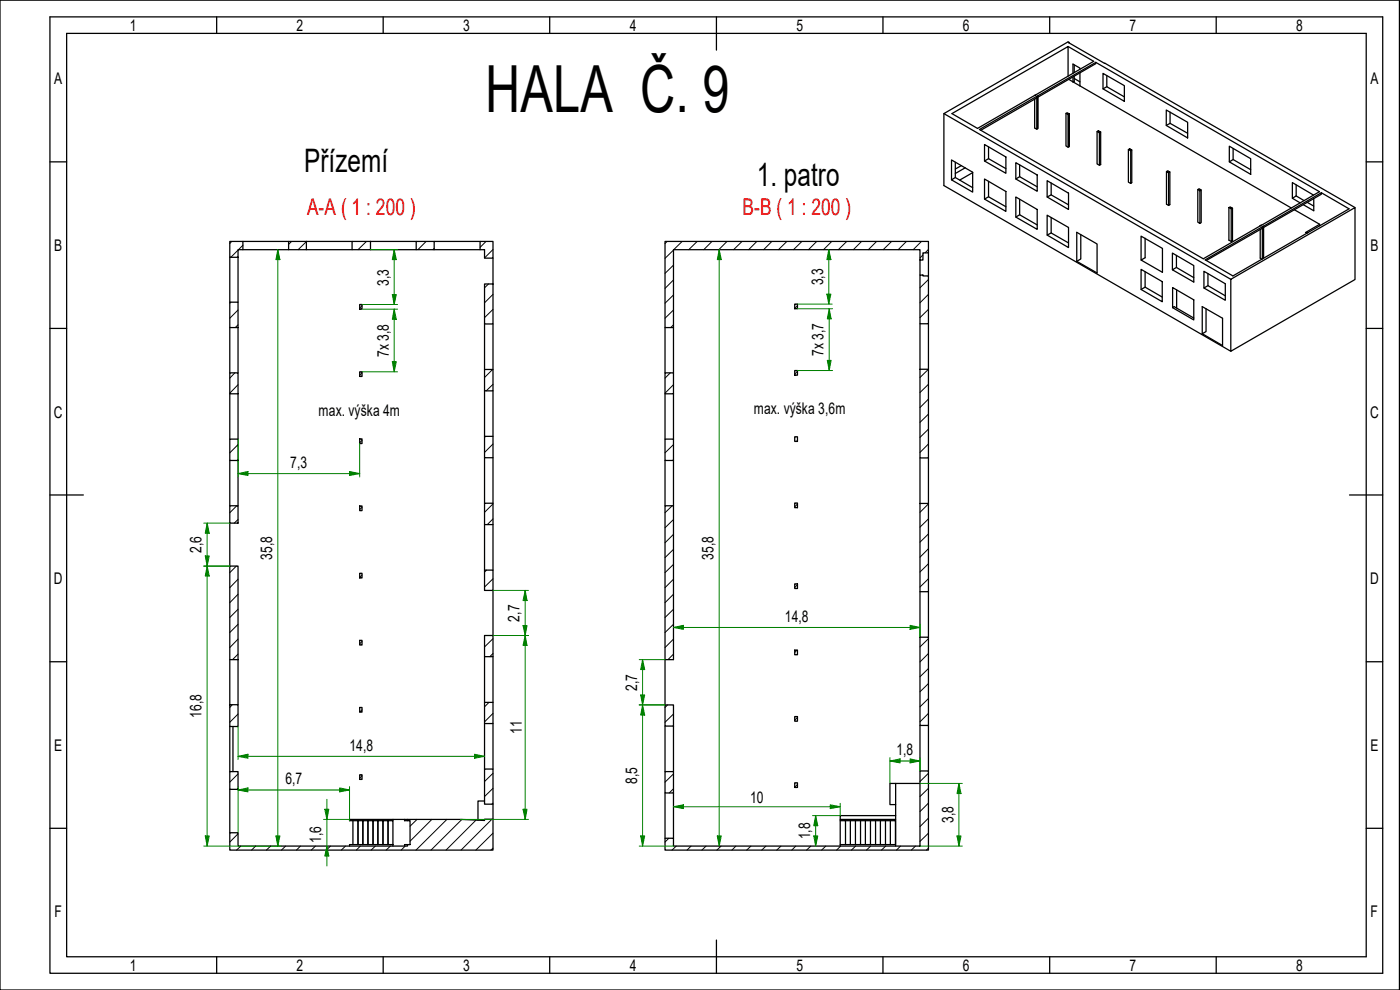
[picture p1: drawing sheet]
<svg xmlns="http://www.w3.org/2000/svg" width="420mm" height="297mm" viewBox="0 0 420 297" stroke-linecap="round" stroke-linejoin="round" font-family="sans-serif">
<g fill="none" stroke="#000" stroke-width=".3">
<path d="M69.5 72.4l-.5 .7M71.4 75l-2.1 2.2M72.9 73.6l-1.3 1.3M87.5 72.4l-.9 .9M91.9 72.5l-2.4 2.4M110 72.4l-2.6 2.5M127.9 72.4l-2.5 2.5M130.3 74.5l-.4 .4M145.9 72.4l-1.8 1.8M148 74.9l-2.6 2.5M200.2 72.4l-.6 .7M202.1 79.6l-2.5 2.4"/>
<path d="M202.1 75l-2.5 2.5M204.7 72.4l-2.5 2.5M209.2 72.4l-2.5 2.5M213.7 72.4l-2.5 2.5M218.2 72.4l-2.5 2.5M222.7 72.4l-2.5 2.5M227.1 72.4l-2.4 2.5M231.6 72.4l-2.4 2.5M236.2 72.4l-2.6 2.5M240.7 72.4l-2.6 2.5M245.1 72.4l-2.5 2.5M249.6 72.4l-2.5 2.5"/>
<path d="M254.1 72.4l-2.5 2.5M258.6 72.4l-2.5 2.5M263.1 72.4l-2.5 2.5M267.6 72.4l-2.6 2.5M272 72.4l-2.4 2.5M276.5 72.4l-2.4 2.5M277 76.5l-.9 .9M278.6 74.9l-1 1M69.3 90.7l-.3 .3M71.4 97.5l-.8 .8M71.4 93l-2.4 2.5M108.6 91.7l-.7 .7"/>
<path d="M146.6 85.2l-1.2 1.1M148 92.8l-2.6 2.5M148 88.3l-2.6 2.6M202.1 97.5l-.8 .8M202.1 93l-2.5 2.5M202.1 88.5l-2.5 2.5M202.1 84l-2.5 2.5M239.3 91.7l-.8 .8M278.6 92.8l-2.5 2.5M278.6 88.3l-2.5 2.6M278.6 83.9l-2.5 2.4M70.5 111.9l-1.5 1.6"/>
<path d="M71.4 115.4l-2.4 2.6M108.6 111.9l-.7 .7M147.8 110.9l-2.4 2.4M148 115.3l-2.1 2M201.2 111.9l-1.6 1.6M202.1 115.4l-2.5 2.6M239.3 111.4l-.8 .9M278.6 119.7l-2.5 2.6M278.6 115.3l-2.5 2.5M278.6 110.8l-2.5 2.5M71.4 137.9l-.2 .3M71.4 133.4l-2.4 2.5"/>
<path d="M108.6 132.1l-.7 .7M145.7 130.9l-.3 .3M148 133.2l-2.6 2.5M202.1 137.9l-.2 .3M202.1 133.4l-2.5 2.5M239.3 132.1l-.3 .3M278.6 133.2l-2.5 2.5M278.6 128.8l-2.5 2.4M278.6 124.3l-2.5 2.4M71.1 151.8l-2.1 2M71.4 155.9l-1.1 1.1M108.6 152.2l-.7 .7"/>
<path d="M148 155.7l-1.8 1.7M148 151.2l-2.6 2.5M201.7 151.8l-2.1 2M202.1 155.9l-2.5 2.5M239.3 151.2l-.8 .9M278.6 155.7l-2.5 2.5M278.6 151.2l-2.5 2.5M70.9 169.8l-1.9 2M71.4 178.3l-2.4 2.5M71.4 173.8l-2.4 2.5M108.6 172.5l-.7 .7M146 171.1l-.6 .5"/>
<path d="M148 173.7l-2.6 2.4M202.1 178.3l-2.5 2.5M202.1 173.8l-2.5 2.5M202.1 169.3l-2.5 2.5M202.1 164.8l-2.5 2.5M202.1 160.3l-2.5 2.6M239.3 175.4l-.8 .9M278.6 173.7l-2.5 2.4M278.6 169.1l-2.5 2.5M278.6 164.6l-2.5 2.6M278.6 160.2l-2.5 2.5M71.4 196.3l-1.6 1.6"/>
<path d="M71.4 191.8l-2.4 2.5M71.4 187.3l-2.4 2.5M71.4 182.8l-2.4 2.5M108.6 192.5l-.7 .7M148 196.1l-1 .9M148 191.6l-2.6 2.5M202.1 196.3l-1.6 1.6M202.1 191.8l-2.5 2.5M202.1 187.3l-2.5 2.5M202.1 182.8l-2.5 2.5M239.2 195.1l-.7 .7M278.6 196.1l-2.5 2.5"/>
<path d="M278.6 191.6l-2.5 2.5M69.7 211.4l-.7 .9M71.4 214.2l-2.4 2.5M108.6 213l-.7 .7M146.7 210.7l-1.3 1.4M148 214l-2.6 2.6M200.3 211.5l-.7 .8M202.1 214.2l-2.5 2.5M239.3 215.3l-.8 .8M278.6 214l-2.5 2.6M278.6 209.6l-2.5 2.5M278.6 205.1l-2.5 2.5"/>
<path d="M278.6 200.6l-2.5 2.5M71.4 236.7l-.2 .1M71.4 232.2l-2.4 2.5M108.6 232.8l-.7 .7M148 236.5l-2.6 2.5M148 232l-2.6 2.5M202.1 236.7l-1.2 1.2M202.1 232.2l-2.5 2.5M239.3 235.4l-.8 .8M278.6 236.5l-2.5 2.5M278.6 232l-2.5 2.5M71.4 250.2l-2.4 2.5"/>
<path d="M72.3 253.9l-1.3 1.2M76.7 253.9l-1.2 1.2M81.2 253.9l-1.3 1.2M85.7 253.9l-1.2 1.2M90.2 253.9l-1.2 1.2M94.7 253.9l-1.3 1.2M99.2 253.9l-1.3 1.2M103.7 253.9l-1.3 1.2M108.1 253.9l-1.2 1.2M112.6 253.9l-1.2 1.2M117.2 253.9l-1.3 1.2M121.6 253.9l-1.2 1.2"/>
<path d="M125.2 245.9l-2.1 2M129.6 245.9l-6.5 6.5M134.1 245.9l-9.3 9.2M138.6 245.9l-9.3 9.2M142.9 246l-9 9.1M147.6 245.8l-9.2 9.3M148 254.5l-.7 .6M148 250l-5.2 5.1M148 241l-.4 .3M200.7 251.5l-1.1 1.2M202.9 253.9l-1.2 1.2M207.4 253.9l-1.2 1.2"/>
<path d="M211.9 253.9l-1.3 1.2M216.4 253.9l-1.3 1.2M220.9 253.9l-1.3 1.2M225.4 253.9l-1.3 1.2M229.9 253.9l-1.3 1.2M234.4 253.9l-1.3 1.2M238.8 253.9l-1.2 1.2M243.3 253.9l-1.2 1.2M247.8 253.9l-1.2 1.2M252.3 253.9l-1.2 1.2M256.8 253.9l-1.3 1.2M261.3 253.9l-1.3 1.2"/>
<path d="M265.8 253.9l-1.3 1.2M270.3 253.9l-1.3 1.2M274.8 253.9l-1.3 1.2M278.6 254.5l-.6 .6M278.6 250l-2.5 2.5M278.6 245.5l-2.5 2.5M278.6 241l-2.5 2.5"/>
</g>
<g fill="none" stroke="#000" stroke-width=".38">
<path d="M320.5 14l7.7 4.4-34.8 20.1-7.7-4.4 34.8-20.1v8.8M320.9 12.7l-.4-.1-37.2 21.5 86.1 49.7M320.9 12.7l85.8 49.6M320.9 12.7v.2M322.4 19.5v2.3M328.9 18.7l67.1 38.8-17.8 10.2M328.9 18.7l-17.8 10.2M328.9 18.7v.4l-17.4 10M283.3 34.1v21.6l86.1 49.7M310.5 29.7v8.7l.6 .4M311.1 28.9l-17.2 9.9 67.2 38.8 17.1-9.9M311.1 28.9v.5l-16.8 9.7"/>
<path d="M311.5 28.8v9.7l-.4 .3v-9.8M319.9 34l.4-.2 .6 .4-.4 .2zM319.9 34v9.8l.6 .4M320.7 23.8l1.3 .8M320.9 34.2v9.8l-.4 .2v-9.8M322 24.6l65.5 37.8M322 23.1v1.5M322.4 23.5l1.7 1.1M322.4 22.8v1.6l-.3 .2M324.1 20.8v-.4l-2.1-1.2v2.8M324.1 21.8v4M329.2 39.5l.4-.3 .7 .4-.4 .3z"/>
<path d="M329.2 39.5v9.7l.7 .4M330.3 39.6v9.8l-.4 .2v-9.7M331 22l6.4 3.7v4.7l-6.4-3.7zM332.2 22.7v3.3l5.2 3.1M332.2 26l-1.2 .7M350 33l6.4 3.7v4.7l-6.4-3.8zM351.2 33.6v3.4l5.2 3M351.2 37l-1.2 .6M286.7 48.7v4.6l5.2 3M286.7 53.3l-1.1 .7 6.3 3.6v-5.9l-6.3-3.7v6M288.5 49.7l-1.8 1M289.7 50.3l-3 1.8"/>
<path d="M291.9 51.8l-3.9 2.2M295.5 53.7l6.4 3.8v5.9l-6.4-3.7zM295.5 43.4l6.4 3.7v4.9l-6.4-3.7zM296.7 44.1v3.5l5.2 3M296.7 54.4v4.6l5.2 3M296.7 59l-1.2 .7M296.7 47.6l-1.2 .7M304.9 59.1l6.4 3.8v5.9l-6.4-3.7zM304.9 48.8l6.4 3.7v4.9l-6.4-3.7zM306 49.5v3.5l5.3 3.1M306 59.8v4.6l5.3 3.1M306 53l-1.1 .7"/>
<path d="M314.3 54.2l6.4 3.8v4.9l-6.4-3.8zM315.5 54.9v3.6l5.2 3M315.5 58.5l-1.2 .6M338.6 44.9l.4-.3 .7 .4-.4 .3zM338.6 44.9v9.8l.7 .3M339.7 45v9.8l-.4 .2v-9.7M350.1 51.5l.4-.3 .6 .4-.4 .3-.6-.4v9.8l.6 .3M351.1 51.6v9.8l-.4 .2v-9.7M359.5 56.9l.4-.3 .6 .4-.4 .3zM359.5 56.9v9.8l.6 .3v-9.7M360.5 57v9.8l-.4 .2M368.9 43.9l6.4 3.7v4.7l-6.4-3.7z"/>
<path d="M370.1 44.6v3.3l5.2 3M370.1 47.9l-1.2 .7M389 58.8l2.4 1.4M389 55.5v3.3M389 58.8l-1.1 .7M394.2 58.5l-6.3-3.7v4.7l2.3 1.4M394.3 59.5v3.7l-3.2-1.8M396.6 57.8v.5l-17.4 9.9M396.6 57.8l8.3 4.9-34.9 20.1-8.3-4.8 17.1-9.9M396.6 57.8l-17.4 10.1M69 72.4h3.9v2.5h-1.5v2.3h-2.4zM69 77.2v13.5"/>
<path d="M71.4 77.2v13.5M72.9 72.4h13.7M72.9 74.9h13.7M86.6 72.4h5.3v2.5h-5.3zM91.9 72.4h13.8M91.9 74.9h13.8M105.7 72.4h5.5v2.5h-5.5zM111.2 72.4h13.7M111.2 74.9h13.7M130.3 72.4v2.5h-5.4v-2.5h19.2M130.3 74.9h13.8M144.1 72.4h3.9v5.1h-2.6v-2.6h-1.3z"/>
<path d="M148 77.5v7.7M199.6 72.4h79v3.5h-1.6v2.1h-.9v-3.1h-74v23.4h-2.5zM276.1 78v4.5M278.6 75.9v6.9M306 64.4l-1.1 .7M314.3 64.6l6.4 3.6v6.1l-6.4-3.8zM315.5 65.3v4.6l5.2 3M315.5 69.9l-1.2 .6M323.2 69.7l6 3.5v8.7l-6-3.5zM324.4 70.4v7.3l-1.2 .7M343.7 71.5v5.8l-1.2 .7 6.4 3.7v-7.2l-6.4-3.6v7.1M353.1 76.6v3.6l5.2 3.1"/>
<path d="M368.8 62.3l.4-.2 .7 .4-.4 .2zM368.8 62.3v9.8l.7 .3M369.9 62.5v9.7l-.4 .2v-9.7M378.2 67.7h.1M378.2 68.8v8.7l.5 .3M378.8 68.1v9.5M378.8 68.5l-16.8 9.7M379.2 67.9l-.4 .2M379.2 67.9v9.6M388.4 62.9l7.6 4.4M392.3 60.7l2 1.1M396 67.7v-.4l-4.2 2.5 .4 .2 .4-.3"/>
<path d="M69 90.7h2.4v7.6h-2.4zM69 98.3v13.6M71.4 98.3v13.6M107.9 91.4h.7v1.4h-.7zM145.4 85.2h2.6v12h-2.6zM145.4 97.2v13.7M148 97.2v13.7M199.6 98.3v13.6M202.1 98.3v13.6M238.5 91.2h.8v1.4h-.8zM276.1 82.5h.9v.3h1.6v14.3h-2.5zM276.1 97.1v13.7"/>
<path d="M278.6 97.1v13.7M342.5 80.8l6.3 3.7v6l-6.3-3.6zM343.7 81.5v4.7l5.1 2.9M343.7 86.2l-1.2 .7M351.9 86.3l6.4 3.7v6l-6.4-3.7zM351.9 92.3l.5-.3 5.9 3.4M353.1 80.2l-1.2 .7 6.4 3.7v-4.9l-6.4-3.8v5M353.1 87v5.4M360.8 92l6.1 3.5v8.2l-6.1-3.6zM361.9 92.6v6.9l-1.1 .6M362.5 82.1v3.6l5.2 3.1M362.5 85.7l-1.2 .7 6.4 3.7v-5l-6.4-3.7v5"/>
<path d="M369.4 83.8l37.3-21.5v21.6l-37.3 21.5zM69 111.9h2.4v6.3h-2.4zM69 118.2v13.5M71.4 118.2v13.5M107.9 111.6h.7v1.4h-.7zM145.4 110.9h2.6v6.4h-2.6zM145.4 117.3v13.6M148 117.3v13.6M199.6 111.9h2.5v6.3h-2.5zM199.6 118.2v13.5M202.1 118.2v13.5M238.5 111.2h.8v1.4h-.8z"/>
<path d="M276.1 110.8h2.5v26.6h-2.5zM69 131.7h2.4v6.5h-2.4zM69 138.2v13.6M71.4 138.2v13.6M107.9 131.7h.7v1.4h-.7zM145.4 130.9h2.6v6.4h-2.6zM145.4 137.3v13.7M148 137.3v13.7M199.6 131.7h2.5v6.5h-2.5zM199.6 138.2v13.6M202.1 138.2v13.6M238.5 131h.8v1.4h-.8z"/>
<path d="M276.1 137.4v13.7M278.6 137.4v13.7M69 151.8h2.4v5.2h-2.4zM69 157v12.8M107.9 151.8h.7v1.4h-.7zM145.4 151h2.6v6.4h-2.6zM145.4 157.4v13.7M148 157.4v13.7M199.6 151.8h2.5v46.1h-2.5zM238.5 150.9h.8v1.4h-.8zM276.1 151.1h2.5v26.4h-2.5zM69 169.8h2.4v28.1h-2.4z"/>
<path d="M107.9 172h.7v1.4h-.7zM145.4 171.1h2.6v6.1h-2.6zM148 177.2v13.5M238.5 175.2h.8v1.4h-.8zM276.1 177.5v13.7M278.6 177.5v13.7M69 197.9v13.5M71.4 197.9v13.5M107.9 192.1h.7v1.4h-.7zM145.4 190.7h2.6v6.3h-2.6zM145.4 197v13.7M148 197v13.7"/>
<path d="M199.6 197.9v13.6M238.5 195.1h.8v1.4h-.8zM276.1 191.2h2.5v26.5h-2.5zM69 211.4h2.4v6.6h-2.4zM69 218v13.5M69.9 218v13.5M107.9 212.3h.7v1.4h-.7zM145.4 210.7h2.6v6.4h-2.6zM145.4 217.1v13.6M148 217.1v13.6M199.6 211.5h2.5v6.4h-2.5zM199.6 217.9v13.6"/>
<path d="M202.1 217.9v13.6M238.5 215h.8v1.4h-.8zM276.1 217.7v13.6M278.6 217.7v13.6M69 231.5h2.4v5.3h-2.4zM69 236.8v13.1M107.9 232.5h.7v1.4h-.7zM145.4 230.7h2.6v10.6h-2.6zM199.6 231.5h2.5v6.4h-2.5zM199.6 237.9v13.6M202.1 237.9v13.6M238.5 234.9h.8v1.4h-.8z"/>
<path d="M268.8 235.1v6.3h-1.7v-6.3h9M69 249.9h2.4v4h50.9v-.5h.8v-7.2h-.8v-.3h15.9l7.2 .3v-.4h2.6v9.3h-79zM105.9 246.2v7.2M107.4 246.2h1.5v7.2h-1.5zM108.9 246.2h1.5v7.2h-1.5zM110.4 246.2h1.6v7.2h-1.6zM112 246.2h1.4v7.2h-1.4zM113.4 246.2h1.5v7.2h-1.5zM114.9 246.2h1.6v7.2h-1.6zM116.5 246.2h1.4v7.2h-1.4zM117.9 246.2v-.3h-13v.3h2.5v7.2h-2.5v.5M117.9 253.4v.5"/>
<path d="M117.9 245.9h3.5M122.3 245.9h-.9v.3h.9M122.3 253.4h-.9v.5M145.4 240.3h-2v5.8M148 241.3v4.5M199.6 251.5h2.5v2.4h74v-22.6h2.5v23.8h-79zM252.2 246.2h1.5v7.2h-1.5M252.2 245.9h16.6M253.7 246.2h15v7.2h-15M255.2 246.2v7.2M256.7 246.2v7.2M258.3 246.2v7.2"/>
<path d="M259.7 246.2v7.2M261.2 246.2v7.2M262.8 246.2v7.2M264.2 246.2v7.2M265.7 246.2v7.2M267.2 246.2v7.2M268.8 244.7h-16.6v9.2M268.8 241.4v12.5"/>
</g>
<circle cx="310.5" cy="28.6" r=".19" fill="#000"/>
<g fill="none" stroke="#000" stroke-width=".38">
<path d="M15 5.1h400v286.9h-400zM65 5.1v4.9M115 5.1v4.9M165 5.1v4.9M265 5.1v4.9M315 5.1v4.9M365 5.1v4.9M15 48.6h5M410 48.6h5M15 98.5h5M410 98.5h5M15 198.6h5"/>
<path d="M410 198.6h5M15 248.5h5M410 248.5h5M65 287.1v4.9M115 287.1v4.9M165 287.1v4.9M265 287.1v4.9M315 287.1v4.9M365 287.1v4.9"/>
</g>
<path d="M20 10h390v277.1h-390zM215 5.1v9.9M15 148.5h10M405 148.5h10M215 282.1v9.9" fill="none" stroke="#000" stroke-width=".38"/>
<path d="M0 0h420v297h-420z" fill="none" stroke="#000" stroke-width=".38"/>
<path d="M83.4 74.9v3" fill="none" stroke="#008000" stroke-width=".3"/>
<path d="M83.4 74.9l.6 3h-1.2z" fill="#008000"/>
<path d="M83.4 74.9l.6 3h-1.2zM83.4 250.8v3.1" fill="none" stroke="#008000" stroke-width=".3"/>
<path d="M82.8 250.8h1.2l-.6 3.1z" fill="#008000"/>
<path d="M83.4 77.9v172.9M71.4 226.9h3M71.4 253.9h13M82.8 250.8h1.2l-.6 3.1z" fill="none" stroke="#008000" stroke-width=".3"/>
<path d="M71.4 226.9l3-.6v1.2z" fill="#008000"/>
<path d="M71.4 226.9l3-.6v1.2zM142.4 226.9h3" fill="none" stroke="#008000" stroke-width=".3"/>
<path d="M142.4 226.3l3 .6-3 .6z" fill="#008000"/>
<path d="M71.4 142.1h3M71.4 218v9.9M74.4 226.9h68M142.4 226.3l3 .6-3 .6z" fill="none" stroke="#008000" stroke-width=".3"/>
<path d="M71.4 142.1l3-.6v1.2z" fill="#008000"/>
<path d="M71.4 142.1l3-.6v1.2zM104.9 142.1h3" fill="none" stroke="#008000" stroke-width=".3"/>
<path d="M104.9 141.5l3 .6-3 .6z" fill="#008000"/>
<path d="M118.3 88.4v3M71.4 131.7v11.4M107.9 133.1v10M74.4 142.1h30.5M104.9 141.5l3 .6-3 .6z" fill="none" stroke="#008000" stroke-width=".3"/>
<path d="M117.7 88.4h1.2l-.6 3z" fill="#008000"/>
<path d="M118.3 74.9v3M117.7 88.4h1.2l-.6 3z" fill="none" stroke="#008000" stroke-width=".3"/>
<path d="M118.3 74.9l.6 3h-1.2z" fill="#008000"/>
<path d="M111.2 74.9h8.1M118.3 74.9l.6 3h-1.2zM118.3 77.9v10.5M108.6 91.4h10.7M118.3 108.5v3.1" fill="none" stroke="#008000" stroke-width=".3"/>
<path d="M117.7 108.5h1.2l-.6 3.1z" fill="#008000"/>
<path d="M118.3 92.8v3M117.7 108.5h1.2l-.6 3.1z" fill="none" stroke="#008000" stroke-width=".3"/>
<path d="M118.3 92.8l.6 3h-1.2z" fill="#008000"/>
<path d="M108.6 92.8h10.7M118.3 92.8l.6 3h-1.2zM118.3 95.8v12.7M108.6 111.6h10.7M98.1 242.8v3.1" fill="none" stroke="#008000" stroke-width=".3"/>
<path d="M97.5 242.8h1.2l-.6 3.1z" fill="#008000"/>
<path d="M97.5 242.8h1.2l-.6 3.1zM98.1 253.9v2.9" fill="none" stroke="#008000" stroke-width=".3"/>
<path d="M98.1 253.9l.6 2.9h-1.2z" fill="#008000"/>
<path d="M71.4 237h3M98.1 239.8v3M97.1 245.9h7.8M98.1 253.9l.6 2.9h-1.2zM98.1 245.9v8M98.1 256.8v3" fill="none" stroke="#008000" stroke-width=".3"/>
<path d="M71.4 237l3-.6v1.2z" fill="#008000"/>
<path d="M71.4 237l3-.6v1.2zM101.9 237h3" fill="none" stroke="#008000" stroke-width=".3"/>
<path d="M101.9 236.4l3 .6-3 .6z" fill="#008000"/>
<path d="M215.8 74.9v3M71.4 236v13.9M74.4 237h27.5M101.9 236.4l3 .6-3 .6zM104.9 236v10.2" fill="none" stroke="#008000" stroke-width=".3"/>
<path d="M215.8 74.9l.7 3h-1.2z" fill="#008000"/>
<path d="M215.8 74.9l.7 3h-1.2zM215.8 250.8v3.1" fill="none" stroke="#008000" stroke-width=".3"/>
<path d="M215.3 250.8h1.2l-.7 3.1z" fill="#008000"/>
<path d="M215.8 77.9v172.9M202.1 188.3h3M215.3 250.8h1.2l-.7 3.1z" fill="none" stroke="#008000" stroke-width=".3"/>
<path d="M202.1 188.3l3-.7v1.2z" fill="#008000"/>
<path d="M202.1 188.3l3-.7v1.2zM273.1 188.3h3" fill="none" stroke="#008000" stroke-width=".3"/>
<path d="M273.1 187.6l3 .7-3 .5z" fill="#008000"/>
<path d="M248.7 88.3v2.9M205.1 188.3h68M273.1 187.6l3 .7-3 .5zM276.1 187.2v4" fill="none" stroke="#008000" stroke-width=".3"/>
<path d="M248.2 88.3h1.2l-.7 2.9z" fill="#008000"/>
<path d="M248.7 74.9v3M248.2 88.3h1.2l-.7 2.9z" fill="none" stroke="#008000" stroke-width=".3"/>
<path d="M248.7 74.9l.7 3h-1.2z" fill="#008000"/>
<path d="M248.7 74.9l.7 3h-1.2zM248.7 77.9v10.4M239.3 91.2h10.4M248.9 92.6v3.1" fill="none" stroke="#008000" stroke-width=".3"/>
<path d="M248.9 92.6l.5 3.1h-1.1z" fill="#008000"/>
<path d="M248.9 92.6l.5 3.1h-1.1zM248.9 108.1v3.1" fill="none" stroke="#008000" stroke-width=".3"/>
<path d="M248.3 108.1h1.1l-.5 3.1z" fill="#008000"/>
<path d="M239.3 92.6h10.6M248.9 95.7v12.4M239.3 111.2h10.6M248.3 108.1h1.1l-.5 3.1zM244.8 244.7v3.1" fill="none" stroke="#008000" stroke-width=".3"/>
<path d="M244.8 244.7l.6 3.1h-1.2z" fill="#008000"/>
<path d="M244.8 244.7l.6 3.1h-1.2zM244.8 250.8v3.1" fill="none" stroke="#008000" stroke-width=".3"/>
<path d="M244.2 250.8h1.2l-.6 3.1z" fill="#008000"/>
<path d="M243.8 244.7h8.4M244.2 250.8h1.2l-.6 3.1zM244.8 247.8v3M249.2 242h3" fill="none" stroke="#008000" stroke-width=".3"/>
<path d="M249.2 241.5l3 .5-3 .6z" fill="#008000"/>
<path d="M202.1 242h3M249.2 241.5l3 .5-3 .6z" fill="none" stroke="#008000" stroke-width=".3"/>
<path d="M202.1 242l3-.5v1.1z" fill="#008000"/>
<path d="M287.8 235.1v3M202.1 242l3-.5v1.1zM205.1 242h44.1M252.2 241v3.7" fill="none" stroke="#008000" stroke-width=".3"/>
<path d="M287.8 235.1l.6 3h-1.2z" fill="#008000"/>
<path d="M287.8 235.1l.6 3h-1.2zM287.8 250.8v3.1" fill="none" stroke="#008000" stroke-width=".3"/>
<path d="M287.2 250.8h1.2l-.6 3.1z" fill="#008000"/>
<path d="M273.1 228.3h3M276.1 235.1h12.7M287.8 238.1v12.7M276.1 253.9h12.7M287.2 250.8h1.2l-.6 3.1z" fill="none" stroke="#008000" stroke-width=".3"/>
<path d="M273.1 227.7l3 .6-3 .6z" fill="#008000"/>
<path d="M267.1 228.3h3M273.1 227.7l3 .6-3 .6z" fill="none" stroke="#008000" stroke-width=".3"/>
<path d="M267.1 228.3l3-.6v1.2z" fill="#008000"/>
<path d="M62.2 157v3M267.1 228.3l3-.6v1.2zM267.1 227.3v7.8M270.1 228.3h3M276.1 227.3v4" fill="none" stroke="#008000" stroke-width=".3"/>
<path d="M62.2 157l.6 3h-1.2z" fill="#008000"/>
<path d="M62.2 157l.6 3h-1.2zM62.2 166.8v3" fill="none" stroke="#008000" stroke-width=".3"/>
<path d="M61.6 166.8h1.2l-.6 3z" fill="#008000"/>
<path d="M61.2 157h7.8M61.2 169.8h7.8M61.6 166.8h1.2l-.6 3zM62.2 160v6.8M157.6 177.2v3" fill="none" stroke="#008000" stroke-width=".3"/>
<path d="M157.6 177.2l.6 3h-1.2z" fill="#008000"/>
<path d="M157.6 177.2l.6 3h-1.2zM157.6 187.7v3" fill="none" stroke="#008000" stroke-width=".3"/>
<path d="M157 187.7h1.2l-.6 3z" fill="#008000"/>
<path d="M148 177.2h10.6M148 190.7h10.6M157 187.7h1.2l-.6 3zM157.6 180.2v7.5M157.6 190.7v3" fill="none" stroke="#008000" stroke-width=".3"/>
<path d="M157.6 190.7l.6 3h-1.2z" fill="#008000"/>
<path d="M157.6 190.7l.6 3h-1.2zM157.6 242.8v3.1" fill="none" stroke="#008000" stroke-width=".3"/>
<path d="M157 242.8h1.2l-.6 3.1z" fill="#008000"/>
<path d="M148 190.7h10.6M157.6 193.7v49.1M62.2 250.8v3.1M138.2 245.9h20.4M157 242.8h1.2l-.6 3.1z" fill="none" stroke="#008000" stroke-width=".3"/>
<path d="M61.6 250.8h1.2l-.6 3.1z" fill="#008000"/>
<path d="M62.2 169.8v3M61.6 250.8h1.2l-.6 3.1z" fill="none" stroke="#008000" stroke-width=".3"/>
<path d="M62.2 169.8l.6 3h-1.2z" fill="#008000"/>
<path d="M61.2 169.8h7.8M62.2 169.8l.6 3h-1.2zM62.2 172.8v78M192.8 197.9v3M61.2 253.9h10.2" fill="none" stroke="#008000" stroke-width=".3"/>
<path d="M192.8 197.9l.7 3h-1.2z" fill="#008000"/>
<path d="M192.8 197.9l.7 3h-1.2zM192.8 208.5v3" fill="none" stroke="#008000" stroke-width=".3"/>
<path d="M192.3 208.5h1.2l-.7 3z" fill="#008000"/>
<path d="M191.8 197.9h7.8M191.8 211.5h7.8M192.3 208.5h1.2l-.7 3zM192.8 200.9v7.6M192.8 211.5v3.1" fill="none" stroke="#008000" stroke-width=".3"/>
<path d="M192.8 211.5l.7 3.1h-1.2z" fill="#008000"/>
<path d="M192.8 211.5l.7 3.1h-1.2zM192.8 250.8v3.1" fill="none" stroke="#008000" stroke-width=".3"/>
<path d="M192.3 250.8h1.2l-.7 3.1z" fill="#008000"/>
<path d="M191.8 211.5h7.8M192.8 214.6v36.2M191.8 253.9h10.3M192.3 250.8h1.2l-.7 3.1z" fill="none" stroke="#008000" stroke-width=".3"/>
<text font-size="19.5" x="145.6" y="33.5">HALA Č. 9</text>
<g font-size="9.7">
<text x="91.2" y="51.5">Přízemí</text>
<text x="227.1" y="55.9">1. patro</text>
</g>
<g font-size="6.9" fill="#f00">
<text x="92.1" y="64.4">A-A ( 1 : 200 )</text>
<text x="222.8" y="64.4">B-B ( 1 : 200 )</text>
</g>
<g font-size="4.8">
<text x="39" y="9.3">1</text>
<text x="89" y="9.3">2</text>
<text x="139" y="9.3">3</text>
<text x="189" y="9.3">4</text>
<text x="239" y="9.3">5</text>
<text x="289" y="9.3">6</text>
<text x="339" y="9.3">7</text>
<text x="389" y="9.3">8</text>
<text x="16.3" y="25.3">A</text>
<text x="411.3" y="25.3">A</text>
<text x="16.3" y="75.3">B</text>
<text x="411.3" y="75.3">B</text>
<text x="116.6" y="85.7" transform="rotate(-90 116.6 85.7)">3,3</text>
<text x="247.1" y="85.6" transform="rotate(-90 247.1 85.6)">3,3</text>
<text x="116.6" y="107.1" transform="rotate(-90 116.6 107.1)">7x 3,8</text>
<text x="247.1" y="106.9" transform="rotate(-90 247.1 106.9)">7x 3,7</text>
<text x="16.2" y="125.3">C</text>
<text x="95.6" y="124.7">max. výška 4m</text>
<text x="226.3" y="124.2">max. výška 3,6m</text>
<text x="411.2" y="125.3">C</text>
<text x="87.1" y="140.4">7,3</text>
<text x="60.5" y="166" transform="rotate(-90 60.5 166)">2,6</text>
<text x="81.7" y="167.9" transform="rotate(-90 81.7 167.9)">35,8</text>
<text x="214.1" y="167.9" transform="rotate(-90 214.1 167.9)">35,8</text>
<text x="16.2" y="175.3">D</text>
<text x="411.2" y="175.3">D</text>
<text x="155.9" y="186.5" transform="rotate(-90 155.9 186.5)">2,7</text>
<text x="235.5" y="186.5">14,8</text>
<text x="191.2" y="207.2" transform="rotate(-90 191.2 207.2)">2,7</text>
<text x="60.5" y="215.4" transform="rotate(-90 60.5 215.4)">16,8</text>
<text x="156.6" y="220.3" transform="rotate(-90 156.6 220.3)">11</text>
<text x="16.3" y="225.3">E</text>
<text x="104.9" y="225.2">14,8</text>
<text x="269" y="226.6">1,8</text>
<text x="411.3" y="225.3">E</text>
<text x="85.7" y="235.3">6,7</text>
<text x="191.2" y="235.3" transform="rotate(-90 191.2 235.3)">8,5</text>
<text x="225.1" y="241">10</text>
<text x="243.1" y="251.8" transform="rotate(-90 243.1 251.8)">1,8</text>
<text x="286.1" y="247" transform="rotate(-90 286.1 247)">3,8</text>
<text x="96.4" y="252.8" transform="rotate(-90 96.4 252.8)">1,6</text>
<text x="16.4" y="275.3">F</text>
<text x="411.4" y="275.3">F</text>
<text x="39" y="291.3">1</text>
<text x="89" y="291.3">2</text>
<text x="139" y="291.3">3</text>
<text x="189" y="291.3">4</text>
<text x="239" y="291.3">5</text>
<text x="289" y="291.3">6</text>
<text x="339" y="291.3">7</text>
<text x="389" y="291.3">8</text>
</g>
</svg>
